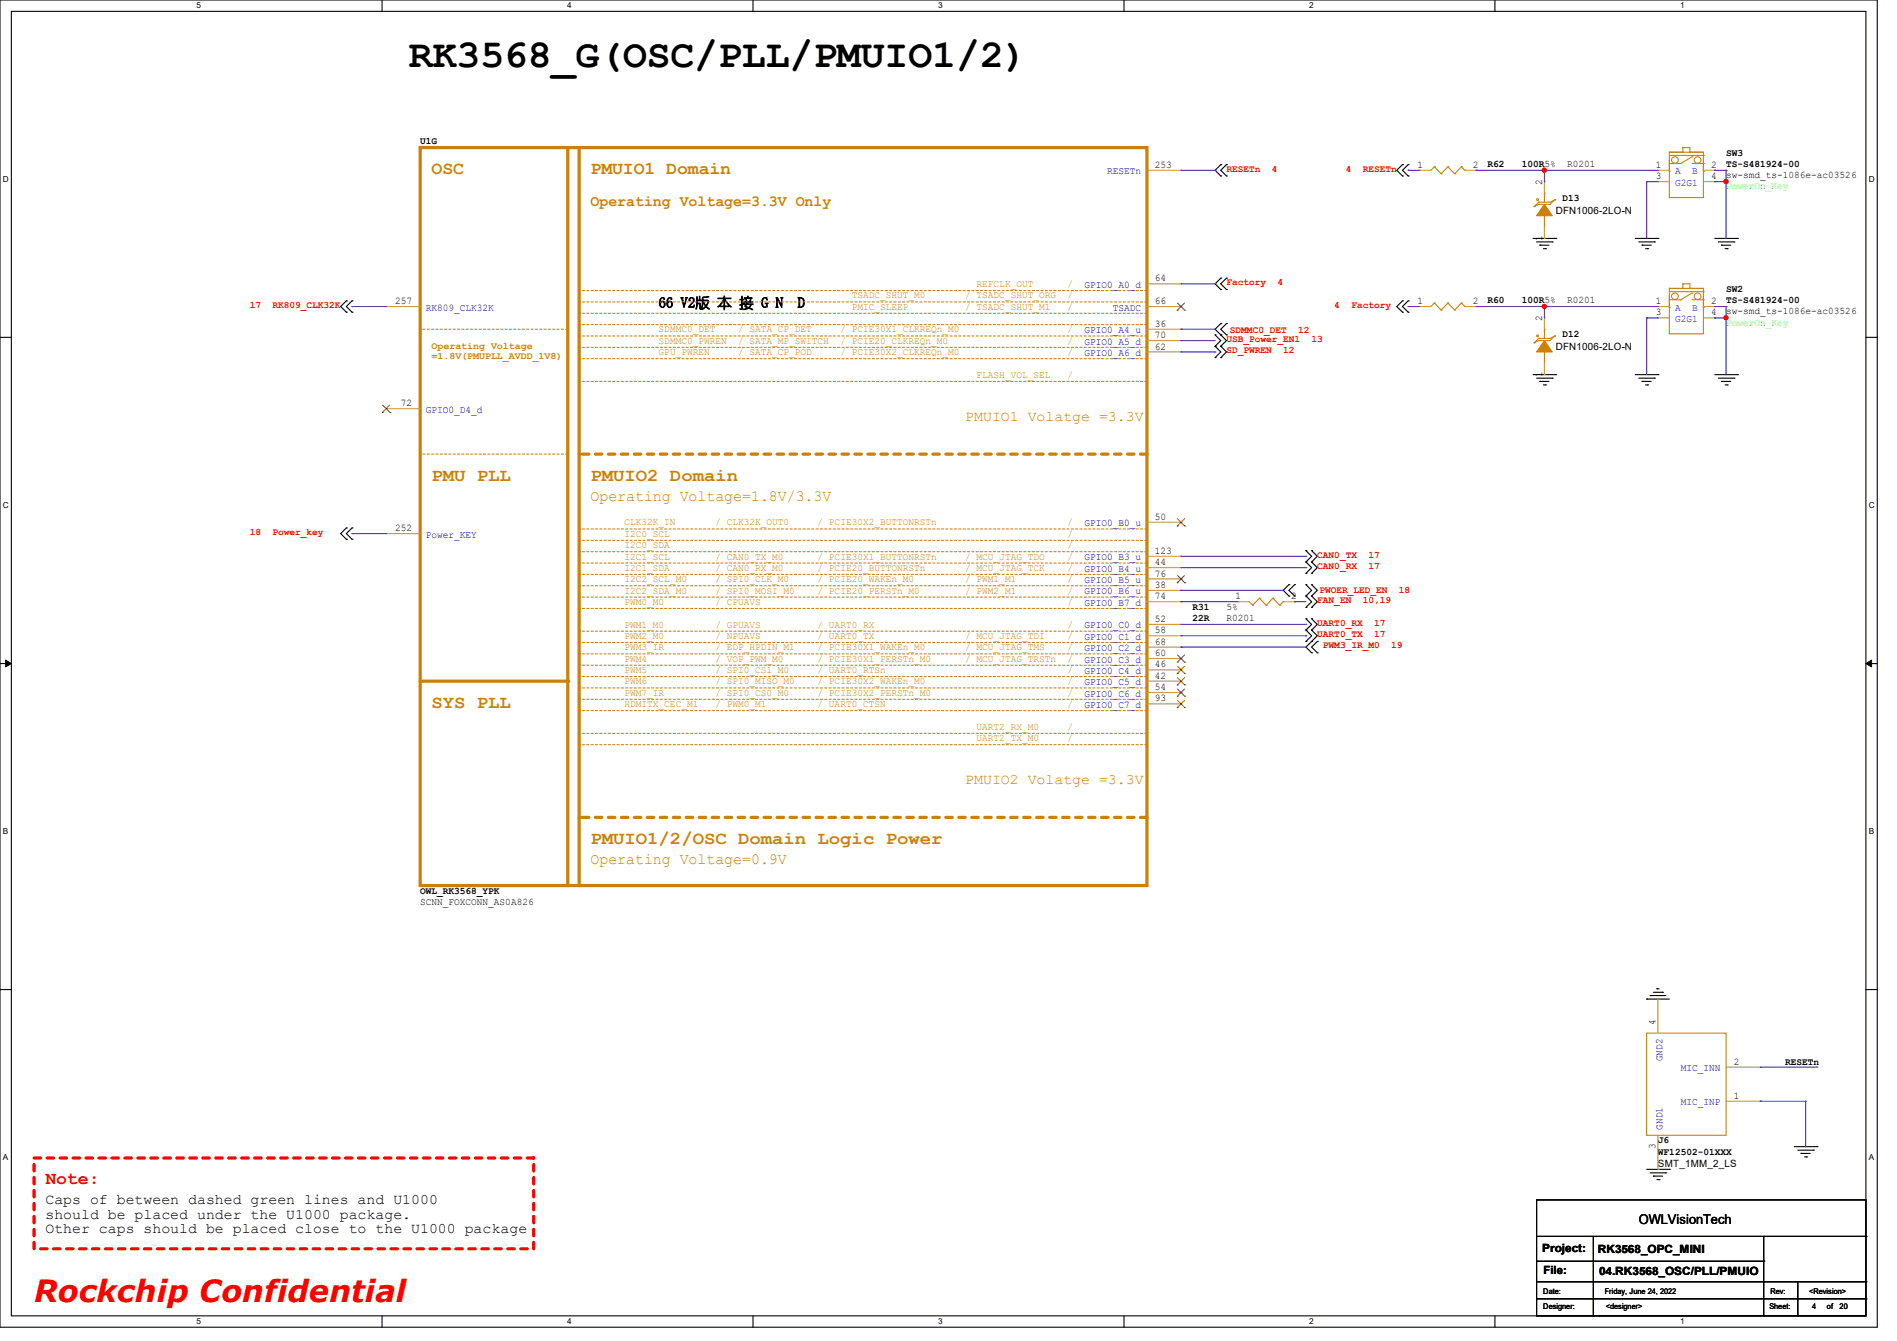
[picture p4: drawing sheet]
<svg xmlns="http://www.w3.org/2000/svg" width="297mm" height="210mm" viewBox="0 0 297 210" stroke-linecap="round" stroke-linejoin="round" font-family="sans-serif">
<path d="M0 0h293.9v207.9h-293.9zM1.8 1.8h290.3v204.3h-290.3z" fill="none" stroke="#000" stroke-width=".17"/>
<g fill="#fff">
<path d="M30.8 .2h.7v1.4h-.7z"/>
<path d="M30.8 206.2h.7v1.4h-.7z"/>
</g>
<path d="M59.8 0v1.8M59.8 206.1v1.8" fill="none" stroke="#000" stroke-width=".17"/>
<g fill="#fff">
<path d="M88.8 .2h.7v1.4h-.7z"/>
<path d="M88.8 206.2h.7v1.4h-.7z"/>
</g>
<path d="M117.9 0v1.8M117.9 206.1v1.8" fill="none" stroke="#000" stroke-width=".17"/>
<g fill="#fff">
<path d="M146.9 .2h.7v1.4h-.7z"/>
<path d="M146.9 206.2h.7v1.4h-.7z"/>
</g>
<path d="M176 0v1.8M176 206.1v1.8" fill="none" stroke="#000" stroke-width=".17"/>
<g fill="#fff">
<path d="M205 .2h.7v1.4h-.7z"/>
<path d="M205 206.2h.7v1.4h-.7z"/>
</g>
<path d="M234.1 0v1.8M234.1 206.1v1.8" fill="none" stroke="#000" stroke-width=".17"/>
<g fill="#fff">
<path d="M263.1 .2h.6v1.4h-.6z"/>
<path d="M263.1 206.2h.6v1.4h-.6z"/>
<path d="M.5 27.3h.9v1.4h-.9z"/>
<path d="M292.6 27.3h.9v1.4h-.9z"/>
<path d="M.5 78.4h.9v1.4h-.9z"/>
<path d="M292.6 78.4h.9v1.4h-.9z"/>
</g>
<path d="M0 52.8h1.8M292.1 52.8h1.8" fill="none" stroke="#000" stroke-width=".17"/>
<g fill="#fff">
<path d="M.5 129.5h.8v1.4h-.8z"/>
<path d="M292.6 129.5h.8v1.4h-.8z"/>
</g>
<path d="M0 103.9h1.8M292.1 103.9h1.8" fill="none" stroke="#000" stroke-width=".17"/>
<path d="M.9 103.4l.9 .5-.9 .5zM292.1 103.9l.9-.5v1z" fill="#000" stroke="#000" stroke-width=".16"/>
<g fill="#fff">
<path d="M.5 180.5h.8v1.4h-.8z"/>
<path d="M292.6 180.5h.8v1.4h-.8z"/>
</g>
<g fill="none" stroke="#000" stroke-width=".17">
<path d="M191.1 25.8h.1M191.1 27.6h.1M191.1 25.8l-.9 .9 .9 .9M192 27.6h.1M192 25.8h.1M192 25.8l-.9 .9 .9 .9M219.6 27.6h.1M219.6 25.8h.1M219.6 25.8l-.9 .9 .9 .9M220.5 27.6h.1M220.5 25.8h.1M220.5 25.8l-.9 .9 .9 .9"/>
<path d="M240 37.3h3.6M240.6 37.9h2.4M241.1 38.4h.1M241.1 38.4h1.4M241.6 38.9h.4M242 38.9h.1M243 37.9h.1M243.6 37.3h.1M256 37.3h3.6M256.6 37.9h2.4M257.1 38.4h.1M257.1 38.4h1.4"/>
<path d="M257.6 38.9h.4M258 38.9h.1M259 37.9h.1M259.6 37.3h.1M268.5 37.3h3.5M269 37.9h2.5M269.5 38.4h.1M269.5 38.4h1.5M270.1 38.9h.3M270.4 38.9h.1M271.5 37.9h.1M272 37.3h.1"/>
<path d="M54.2 47.1h.1M54.2 48.9h.1M54.2 47.1l-.9 .9 .9 .9M55.1 47.1h.1M55.1 48.9h.1M55.1 47.1l-.9 .9 .9 .9M190.2 54.2h.1M190.2 52.5h.1M190.2 56h.1M190.2 52.5l.9 .8-.9 .9M190.2 54.2l.9 .9-.9 .9M191.1 50.7h.1"/>
<path d="M191.1 52.5h.1M191.1 54.2h.1M191.1 56h.1M191.1 43.6h.1M191.1 45.3h.1M191.1 50.7l-.9 .9 1.8 1.7-.9 .9M191.1 54.2l.9 .9-.9 .9M191.1 43.6l-.9 .8 .9 .9M192 52.5h.1M192 50.7h.1M192 45.3h.1M192 43.6h.1"/>
<path d="M192 50.7l-.9 .9 .9 .9M192 43.6l-.9 .8 .9 .9M219.6 48.9h.1M219.6 47.1h.1M219.6 47.1l-.9 .9 .9 .9M220.5 48.9h.1M220.5 47.1h.1M220.5 47.1l-.9 .9 .9 .9M240 58.7h3.6M240.6 59.2h2.4M241.1 59.7h.1M241.1 59.7h1.4"/>
<path d="M243 59.2h.1M243.6 58.7h.1M256 58.7h3.6M256.6 59.2h2.4M257.1 59.7h.1M257.1 59.7h1.4M259 59.2h.1M259.6 58.7h.1M268.5 58.7h3.5M269 59.2h2.5M269.5 59.7h.1M269.5 59.7h1.5"/>
<path d="M271.5 59.2h.1M272 58.7h.1M241.6 60.3h.4M242 60.3h.1M257.6 60.3h.4M258 60.3h.1M270.1 60.3h.3M270.4 60.3h.1M54.2 82.7h.1M54.2 84.5h.1M54.2 82.7l-.9 .9 .9 .9M55.1 82.7h.1"/>
<path d="M55.1 84.5h.1M55.1 82.7l-.9 .9 .9 .9M201.8 91.6h.1M201.8 93.3h.1M201.8 91.6l-.9 .9 .9 .8M202.7 93.3h.1M202.7 91.6h.1M202.7 91.6l-.9 .9 .9 .8M204.5 93.3h.1M204.5 91.6h.1M204.5 95.1h.1M204.5 88h.1"/>
<path d="M204.5 86.2h.1M204.5 89.8h.1M204.5 98.7h.1M204.5 96.9h.1M204.5 88l.9 .9-.9 .9M204.5 91.6l.9 .9-.9 .8M204.5 93.3l.9 .9-.9 .9M204.5 86.2l.9 .9-.9 .9M204.5 96.9l.9 .9-.9 .9M204.5 98.7l.9 .9-.9 .9M205.4 93.3h.1M205.4 91.6h.1"/>
<path d="M205.4 95.1h.1M205.4 88h.1M205.4 86.2h.1M205.4 89.8h.1M205.4 98.7h.1M205.4 96.9h.1M205.4 86.2l.8 .9-.8 .9M205.4 96.9l.8 .9-.8 .9M205.4 91.6l.8 .9-.8 .8M205.4 98.7l.8 .9-1.7 1.7 .9 .9M205.4 93.3l.8 .9-.8 .9M205.4 88l.8 .9-.8 .9"/>
<path d="M204.5 100.5h.1M205.4 100.5h.1M205.4 102.2h.1M206.2 102.2h.1M206.2 100.5h.1M206.2 100.5l-.8 .8 .8 .9M0 155h1.8M257.8 156.5h.1M257.8 156.5h3.6M258.4 155.9h.1M258.4 155.9h2.4M258.9 155.4h1.4"/>
<path d="M259.4 154.9h.1M259.4 154.9h.4M260.3 155.4h.1M292.1 155h1.8M280.9 179.6h3.6M284.5 179.6h.1M240.6 187.9h51.5v18.2h-51.5zM240.6 193.6h51.5M240.6 197.5h35.5M249.5 193.6v12.5M257.8 183.1h3.6M258.4 183.7h2.4"/>
<path d="M258.9 184.2h.1M258.9 184.2h1.4M259.4 184.7h.4M259.8 184.7h.1M260.8 183.7h.1M261.4 183.1h.1M276.1 197.5h.1M276.1 193.6v12.5M281.5 180.1h2.4M282 180.6h.1M282 180.6h1.4M282.5 181.2h.4"/>
<path d="M282.9 181.2h.1M283.9 180.1h.1M292.1 193.6h.1M240.6 200.7h51.5M240.6 203.4h51.5M249.5 206.1h.1M276.1 206.1h.1M276.1 200.7h.1M281.5 206.1h.1M281.5 200.7v5.4M292.1 200.7h.1M292.1 203.4h.1"/>
</g>
<path d="M5.3 181.4h78.3v14.2h-78.3z" fill="none" stroke="#f00" stroke-width=".51" stroke-dasharray="1 1"/>
<g fill="none" stroke="#cc8006" stroke-width=".17">
<path d="M224.6 26.1h.1M224.6 26.1l-.6 .6M224.6 26.1l1 1.1M225.6 27.2h.1M226.7 26.1h.1M226.7 26.1l-1.1 1.1M226.7 26.1l1.1 1.1M227.8 27.2h.1M228.8 26.1h.1M228.8 26.1l-1 1.1M228.8 26.1l.6 .6M229.4 26.7h.1"/>
<path d="M240.2 32.3h.1M240.9 31.7h.1M240.9 32h.1M240.9 31.7l-.7 .6M240.9 32l-.7 .3M241.8 33.8h.1M241.8 30.2h.1M241.8 30.2v1.5M241.8 33.8v1.8M243.4 31.3h.1M243.4 31.3l-.7 .4h-1.8M243.4 31.3l-.7 .7h-1.8"/>
<path d="M261.4 23.8h5.3v7.1h-5.3zM261.4 23.8h.1M261.4 26.8h.1M261.4 23.8h2.1M261.4 24.3h5.3M261.4 25.1v1.7M261.4 25.6h1.7M263.1 25.6h.1M263.5 23.1h.1M263.5 23.8h.1M263.5 23.1h1.1v.7M263.5 23.1v.7"/>
<path d="M264.6 23.8h.1M264.6 23.8h2.1M264.9 24.6h.1M264.9 25.6h1.8M264.9 24.6l-1.8 1M266.7 24.3h.1M266.7 26.8h.1M266.7 25.6h.1M266.7 25.1v1.7"/>
<circle cx="240.7" cy="31.3" r=".15"/>
<circle cx="262.2" cy="25.1" r=".52"/>
<circle cx="265.8" cy="25.1" r=".52"/>
</g>
<g fill="none" stroke="#a84" stroke-width=".17">
<path d="M222.2 26.7h.1M222.2 26.7h1.8M229.4 26.7h1.7M231.1 26.7h.1M241.8 37.3h.1M241.8 28.4h.1M241.8 28.4v1.8M241.8 35.6v1.7M259.6 26.7h.1M259.6 28.4h.1M259.6 26.7h1.8M259.6 28.4h1.8"/>
<path d="M266.7 26.7h1.8M266.7 28.4h1.8M268.5 26.7h.1M268.5 28.4h.1"/>
</g>
<path d="M241.8 32l1.2 1.8h-2.4z" fill-rule="evenodd" fill="#cc8006" stroke="#cc8006" stroke-width=".17"/>
<path d="M88.9 23.1v115.6" fill="none" stroke="#cc8006" stroke-width=".51"/>
<circle cx="88.9" cy="138.7" r=".25" fill="#cc8006"/>
<path d="M90.7 23.1v115.6" fill="none" stroke="#cc8006" stroke-width=".51"/>
<circle cx="90.7" cy="138.7" r=".25" fill="#cc8006"/>
<path d="M179.6 71.1h-88.9" fill="none" stroke="#cc8006" stroke-width=".51" stroke-dasharray="1 1"/>
<circle cx="90.7" cy="71.1" r=".25" fill="#cc8006" stroke-dasharray="1 1"/>
<path d="M179.6 128h-88.9" fill="none" stroke="#cc8006" stroke-width=".51" stroke-dasharray="1 1"/>
<circle cx="90.7" cy="128" r=".25" fill="#cc8006" stroke-dasharray="1 1"/>
<g fill="none" stroke="#cc8006" stroke-width=".17" stroke-dasharray=".3 .3">
<path d="M90.7 59.7h.1M90.7 56.2h.1M90.7 54.4h.1M90.7 52.6h.1M90.7 50.8h.1M90.7 49.1h.1M90.7 47.3h.1M90.7 45.5h.1M179.6 59.7h-88.9M179.6 56.2h-88.9M179.6 54.4h-88.9M179.6 52.6h-88.9"/>
<path d="M179.6 50.8h-88.9M179.6 49.1h-88.9M179.6 47.3h-88.9M179.6 45.5h-88.9M90.7 84.6h.1M90.7 98.8h.1M90.7 88.2h.1M90.7 86.4h.1M90.7 95.3h.1M90.7 91.7h.1M90.7 93.5h.1M90.7 90h.1"/>
<path d="M90.7 82.8h.1M179.6 84.6h-88.9M179.6 98.8h-88.9M179.6 88.2h-88.9M179.6 86.4h-88.9M179.6 95.3h-88.9M179.6 91.7h-88.9M179.6 93.5h-88.9M179.6 90h-88.9M179.6 82.8h-88.9M90.7 107.7h.1M90.7 109.5h.1"/>
<path d="M90.7 114.9h.1M90.7 104.2h.1M90.7 116.6h.1M90.7 102.4h.1M90.7 111.3h.1M90.7 106h.1M90.7 100.6h.1M179.6 107.7h-88.9M179.6 109.5h-88.9M179.6 114.9h-88.9M179.6 104.2h-88.9M179.6 116.6h-88.9"/>
<path d="M179.6 102.4h-88.9M179.6 111.3h-88.9M179.6 106h-88.9M179.6 100.6h-88.9"/>
</g>
<path d="M65.8 23.1h113.8v115.6h-113.8zM65.8 106.7h23.1" fill="none" stroke="#cc8006" stroke-width=".51"/>
<circle cx="88.9" cy="106.7" r=".25" fill="#cc8006"/>
<path d="M65.8 51.6h.1M88.9 51.6h-23.1M65.8 71.1h.1M88.9 71.1h-23.1" fill="none" stroke="#cc8006" stroke-width=".17" stroke-dasharray=".3 .3"/>
<g fill="none" stroke="#a84" stroke-width=".17">
<path d="M179.6 26.7h5.3M184.9 26.7h.1M60.5 48h.1M60.5 48h5.3M179.6 44.4h5.3M179.6 51.6h5.3M179.6 53.3h5.3M179.6 55.1h5.3M179.6 48h5.3M184.9 44.4h.1M184.9 51.6h.1M184.9 53.3h.1"/>
<path d="M184.9 55.1h.1M184.9 48h.1M222.2 48h.1M222.2 48h1.8M229.4 48h1.7M231.1 48h.1M241.8 58.7h.1M241.8 49.8h.1M241.8 49.8v1.8M241.8 56.9v1.8M259.6 48h.1M259.6 49.8h.1"/>
<path d="M259.6 48h1.8M259.6 49.8h1.8M266.7 48h1.8M266.7 49.8h1.8M268.5 48h.1M268.5 49.8h.1M60.5 64h.1M60.5 64h5.3M60.5 83.6h.1M60.5 83.6h5.3M179.6 81.8h5.3M179.6 87.1h5.3"/>
<path d="M179.6 88.9h5.3M179.6 90.7h5.3M179.6 92.5h5.3M179.6 94.2h5.3M179.6 97.8h5.3M179.6 99.6h5.3M184.9 81.8h.1M184.9 87.1h.1M184.9 88.9h.1M184.9 90.7h.1M184.9 92.5h.1M184.9 94.2h.1"/>
<path d="M184.9 97.8h.1M184.9 99.6h.1M193.8 94.2h.1M193.8 94.2h1.8M200.9 94.2h1.8M202.7 94.2h.1M179.6 101.3h5.3M179.6 103.1h5.3M179.6 104.9h5.3M179.6 106.7h5.3M179.6 108.5h5.3M179.6 110.2h5.3"/>
<path d="M184.9 101.3h.1M184.9 103.1h.1M184.9 104.9h.1M184.9 106.7h.1M184.9 108.5h.1M184.9 110.2h.1M259.6 156.5h.1M259.6 156.5v5.3M259.6 177.8v5.3M270.3 172.5h5.3M270.3 167.1h5.3M275.6 172.5h.1"/>
<path d="M275.6 167.1h.1M259.6 183.1h.1"/>
</g>
<g fill="none" stroke="#804000" stroke-width=".16">
<path d="M184.3 48.6h.1M184.4 47.5l1.1 1.1M185.5 47.5l-1.2 1.1M185.5 48.6h.1M59.9 64.6h.1M59.9 63.5l1.1 1.1M61 63.5l-1.1 1.1M61 64.6h.1M184.3 82.4h.1M184.3 91.3h.1M184.4 81.2l1.1 1.2M184.4 90.1l1.1 1.2"/>
<path d="M185.5 81.2l-1.2 1.2M185.5 90.1l-1.2 1.2M185.5 82.4h.1M185.5 91.3h.1M184.3 103.7h.1M184.3 105.5h.1M184.3 107.3h.1M184.3 109.1h.1M184.3 110.8h.1M184.4 102.6l1.1 1.1M184.4 104.4l1.1 1.1M184.4 106.1l1.1 1.2"/>
<path d="M184.4 107.9l1.1 1.2M184.4 109.7l1.1 1.1M185.5 102.6l-1.2 1.1M185.5 104.4l-1.2 1.1M185.5 106.1l-1.2 1.2M185.5 107.9l-1.2 1.2M185.5 109.7l-1.2 1.1M185.5 103.7h.1M185.5 105.5h.1M185.5 107.3h.1M185.5 109.1h.1M185.5 110.8h.1"/>
</g>
<g fill="none" stroke="#cc8006" stroke-width=".17">
<path d="M224.6 47.5h.1M224.6 47.5l-.6 .5M224.6 47.5l1 1.1M225.6 48.6h.1M226.7 47.5h.1M226.7 47.5l-1.1 1.1M226.7 47.5l1.1 1.1M227.8 48.6h.1M228.8 47.5h.1M228.8 47.5l-1 1.1M228.8 47.5l.6 .5M229.4 48h.1"/>
<path d="M240.2 53.7h.1M240.9 53h.1M240.9 53.3h.1M240.9 53l-.7 .7M240.9 53.3l-.7 .4M241.8 55.1h.1M241.8 51.6h.1M241.8 51.6v1.4M241.8 55.1v1.8M243.4 52.6h.1M243.4 52.6l-.7 .4h-1.8M243.4 52.6l-.7 .7h-1.8"/>
<path d="M261.4 45.2h5.3v7.1h-5.3zM261.4 45.2h.1M261.4 48.2h.1M261.4 45.2h2.1M261.4 45.7h5.3M261.4 46.4v1.8M261.4 46.9h1.7M263.1 46.9h.1M263.5 44.4h.1M263.5 45.2h.1M263.5 44.4h1.1v.8M263.5 44.4v.8"/>
<path d="M264.6 45.2h.1M264.6 45.2h2.1M264.9 45.9h.1M264.9 46.9h1.8M264.9 45.9l-1.8 1M266.7 45.7h.1M266.7 48.2h.1M266.7 46.9h.1M266.7 46.4v1.8M195.6 94.2l.5 .6M196.1 94.8h.1M197.2 93.7h.1"/>
<path d="M197.2 93.7l-1.1 1.1M197.2 93.7l1 1.1M198.2 94.8h.1M199.3 93.7h.1M199.3 93.7l-1.1 1.1M199.3 93.7l1.1 1.1M200.4 94.8h.1M200.9 94.2h.1M200.9 94.2l-.5 .6M257.8 161.8h12.5v16h-12.5z"/>
<circle cx="240.7" cy="52.6" r=".15"/>
<circle cx="262.2" cy="46.4" r=".52"/>
<circle cx="265.8" cy="46.4" r=".52"/>
</g>
<path d="M241.8 53.3l1.2 1.8h-2.4z" fill-rule="evenodd" fill="#cc8006" stroke="#cc8006" stroke-width=".17"/>
<g fill="none" stroke="#4200ff" stroke-width=".17">
<path d="M184.9 26.7h5.3M190.2 26.7h.1M220.5 26.7h.1M220.5 26.7h1.7M231.1 26.7h.1M231.1 26.7h28.5M241.8 26.7h.1M241.8 26.7v1.7M257.8 28.4h.1M257.8 28.4h1.8M257.8 28.4v8.9M268.5 28.4h.1"/>
<path d="M268.5 26.7h.1M268.5 26.7h1.8M268.5 28.4h1.8M270.3 28.4h.1M270.3 26.7h.1M270.3 26.7v10.6M55.1 48h.1M55.1 48h5.4M184.9 51.6h.1M184.9 53.3h.1M184.9 51.6h5.3M184.9 53.3h5.3"/>
<path d="M184.9 55.1h5.3M184.9 44.4h5.3M190.2 55.1h.1M190.2 44.4h.1M220.5 48h.1M220.5 48h1.7M231.1 48h.1M231.1 48h28.5M241.8 48h.1M241.8 48v1.8M257.8 49.8h.1M257.8 49.8v8.9"/>
<path d="M257.8 49.8h1.8M268.5 49.8h.1M268.5 48h.1M268.5 48h1.8M268.5 49.8h1.8M270.3 49.8h.1M270.3 48h.1M270.3 48v10.7M55.1 83.6h.1M55.1 83.6h5.4M184.9 92.5h.1M184.9 94.2h.1"/>
<path d="M184.9 92.5h16M184.9 94.2h8.9M184.9 87.1h19.6M184.9 88.9h19.6M184.9 97.8h19.6M184.9 99.6h19.6M202.7 94.2h.1M202.7 94.2h1.8M204.5 87.1h.1M204.5 88.9h.1M204.5 97.8h.1M204.5 99.6h.1"/>
<path d="M184.9 101.3h.1M184.9 101.3h19.6M275.6 172.5h.1M275.6 172.5h7.1M275.6 167.1h8.9M282.7 172.5h.1M282.7 172.5v7.1M284.5 167.1h.1"/>
</g>
<g fill="#f00" stroke="#f00" stroke-width=".17">
<circle cx="270.2" cy="28.4" r=".32"/>
<circle cx="241.8" cy="26.6" r=".32"/>
<circle cx="270.2" cy="49.8" r=".32"/>
<circle cx="241.8" cy="48" r=".32"/>
</g>
<text font-size="6.2" x="64" y="10.5">RK3568_G(OSC/PLL/PMUIO1/2)</text>
<text font-size="4.8" fill="#f00" x="5.3" y="204">Rockchip Confidential</text>
<g font-size="2.8" fill="#cc8006">
<text x="67.6" y="27.3">OSC</text>
<text x="92.5" y="27.3">PMUIO1 Domain</text>
<text x="67.6" y="75.3">PMU PLL</text>
<text x="92.5" y="75.3">PMUIO2 Domain</text>
<text x="67.6" y="110.8">SYS PLL</text>
<text x="92.5" y="132.2">PMUIO1/2/OSC Domain Logic Power</text>
</g>
<text font-size="2.8" fill="#f00" x="7.1" y="185.5">Note:</text>
<g font-size="2.5" fill="#cc8006">
<text x="92.5" y="32.2">Operating Voltage=3.3V Only</text>
<text x="92.5" y="78.4">Operating Voltage=1.8V/3.3V</text>
<text x="92.5" y="135.3">Operating Voltage=0.9V</text>
</g>
<g font-size="2.3">
<text x="103.1" y="48.2">66 V2版 本 接 G N</text>
<text x="124.9" y="48.2">D</text>
<text x="7.1" y="188.6">Caps of between dashed green lines and U1000</text>
<text x="7.1" y="190.8">should be placed under the U1000 package.</text>
<text x="7.1" y="193.1">Other caps should be placed close to the U1000 package</text>
</g>
<g font-size="2.3" fill="#cc8006">
<text x="151.1" y="65.9">PMUIO1 Volatge =3.3V</text>
<text x="151.1" y="122.8">PMUIO2 Volatge =3.3V</text>
</g>
<text font-size="2.1" x="256.6" y="191.6">OWLVisionTech</text>
<g font-size="1.8">
<text x="241.5" y="196">Project:</text>
<text x="250.2" y="196.2">RK3568_OPC_MINI</text>
<text x="241.6" y="199.6">File:</text>
<text x="250.4" y="199.7">04.RK3568_OSC/PLL/PMUIO</text>
</g>
<g font-size="1.6">
<text x="65.8" y="22.6">U1G</text>
<text x="180.8" y="26.3">253</text>
<text x="221.9" y="26.3">1</text>
<text x="230.6" y="26.3">2</text>
<text x="232.9" y="26.2">R62</text>
<text x="238.3" y="26.2">100R5%</text>
<text x="241.4" y="29" transform="rotate(-90 241.4 29)">2</text>
<text x="245.4" y="26.1">R0201</text>
<text x="259.2" y="26.3">1</text>
<text x="259.2" y="28.1">3</text>
<text x="267.9" y="26.3">2</text>
<text x="267.9" y="28.1">4</text>
<text x="270.3" y="26.2">TS-S481924-00</text>
<text x="270.3" y="24.4">SW3</text>
<text x="270.3" y="27.9">sw-smd_ts-1086e-ac03526</text>
<text x="243.6" y="33.4">DFN1006-2LO-N</text>
<text x="244.6" y="31.5">D13</text>
<text x="241.4" y="37.7" transform="rotate(-90 241.4 37.7)">1</text>
<text x="61.9" y="47.6">257</text>
<text x="180.8" y="44.1">64</text>
<text x="180.8" y="47.6">66</text>
<text x="221.9" y="47.6">1</text>
<text x="230.6" y="47.6">2</text>
<text x="232.9" y="47.5">R60</text>
<text x="238.3" y="47.5">100R5%</text>
<text x="245.4" y="47.5">R0201</text>
<text x="259.2" y="47.6">1</text>
<text x="267.9" y="47.6">2</text>
<text x="270.3" y="47.5">TS-S481924-00</text>
<text x="270.3" y="45.7">SW2</text>
<text x="180.8" y="51.2">36</text>
<text x="180.8" y="53">70</text>
<text x="241.4" y="50.3" transform="rotate(-90 241.4 50.3)">2</text>
<text x="244.6" y="52.8">D12</text>
<text x="259.2" y="49.4">3</text>
<text x="267.9" y="49.4">4</text>
<text x="270.3" y="49.2">sw-smd_ts-1086e-ac03526</text>
<text x="180.8" y="54.7">62</text>
<text x="241.4" y="59" transform="rotate(-90 241.4 59)">1</text>
<text x="243.6" y="54.8">DFN1006-2LO-N</text>
<text x="62.8" y="63.6">72</text>
<text x="61.9" y="83.2">252</text>
<text x="180.8" y="81.4">50</text>
<text x="180.8" y="86.7">123</text>
<text x="180.8" y="88.5">44</text>
<text x="180.8" y="90.3">76</text>
<text x="180.8" y="92.1">38</text>
<text x="180.8" y="93.9">74</text>
<text x="186.7" y="95.5">R31</text>
<text x="192" y="95.5">5%</text>
<text x="193.5" y="93.9">1</text>
<text x="202.1" y="93.9">2</text>
<text x="180.8" y="97.4">52</text>
<text x="180.8" y="99.2">58</text>
<text x="180.8" y="101">68</text>
<text x="186.7" y="97.3">22R</text>
<text x="192" y="97.2">R0201</text>
<text x="180.8" y="102.7">60</text>
<text x="180.8" y="104.5">46</text>
<text x="180.8" y="106.3">42</text>
<text x="180.8" y="108.1">54</text>
<text x="180.8" y="109.9">93</text>
<text x="65.8" y="140">OWL_RK3568_YPK</text>
<text x="65.8" y="141.7">SCNN_FOXCONN_AS0A826</text>
<text x="259.2" y="160.6" transform="rotate(-90 259.2 160.6)">4</text>
<text x="271.5" y="166.8">2</text>
<text x="279.5" y="166.8">RESETn</text>
<text x="271.5" y="172.1">1</text>
<text x="259.2" y="179.9" transform="rotate(-90 259.2 179.9)">3</text>
<text x="259.6" y="179.1">J6</text>
<text x="259.6" y="182.8">SMT_1MM_2_LS</text>
<text x="259.6" y="180.8">WF12502-01XXX</text>
</g>
<g font-size="1.6" fill="#00c">
<text x="173.4" y="27.3">RESETn</text>
<text x="262.3" y="27.3">A</text>
<text x="262.3" y="29.1">G2G1</text>
<text x="264.9" y="27.3">B</text>
<text x="169.8" y="45.1">GPIO0_A0_d</text>
<text x="66.7" y="48.6">RK809_CLK32K</text>
<text x="169.8" y="52.2">GPIO0_A4_u</text>
<text x="169.8" y="54">GPIO0_A5_d</text>
<text x="174.2" y="48.6">TSADC</text>
<text x="262.3" y="48.6">A</text>
<text x="262.3" y="50.4">G2G1</text>
<text x="264.9" y="48.6">B</text>
<text x="169.8" y="55.8">GPIO0_A6_d</text>
<text x="66.7" y="64.6">GPIO0_D4_d</text>
<text x="169.8" y="82.4">GPIO0_B0_u</text>
<text x="66.7" y="84.2">Power_KEY</text>
<text x="169.8" y="87.8">GPIO0_B3_u</text>
<text x="169.8" y="89.5">GPIO0_B4_u</text>
<text x="169.8" y="91.3">GPIO0_B5_u</text>
<text x="169.8" y="93.1">GPIO0_B6_u</text>
<text x="169.8" y="94.9">GPIO0_B7_d</text>
<text x="169.8" y="98.4">GPIO0_C0_d</text>
<text x="169.8" y="100.2">GPIO0_C1_d</text>
<text x="169.8" y="102">GPIO0_C2_d</text>
<text x="169.8" y="103.8">GPIO0_C3_d</text>
<text x="169.8" y="105.5">GPIO0_C4_d</text>
<text x="169.8" y="107.3">GPIO0_C5_d</text>
<text x="169.8" y="109.1">GPIO0_C6_d</text>
<text x="169.8" y="110.9">GPIO0_C7_d</text>
<text x="260.3" y="166.2" transform="rotate(-90 260.3 166.2)">GND2</text>
<text x="263.1" y="167.8">MIC_INN</text>
<text x="263.1" y="173.1">MIC_INP</text>
<text x="260.3" y="176.9" transform="rotate(-90 260.3 176.9)">GND1</text>
</g>
<g font-size="1.6" fill="#f00">
<text x="192" y="26.9">RESETn</text>
<text x="199.1" y="26.9">4</text>
<text x="210.7" y="26.9">4</text>
<text x="213.4" y="26.9">RESETn</text>
<text x="192" y="44.7">Factory</text>
<text x="200" y="44.7">4</text>
<text x="39.1" y="48.2">17</text>
<text x="42.7" y="48.2">RK809_CLK32K</text>
<text x="192" y="53.5">USB_Power_EN1</text>
<text x="192.6" y="52.1">SDMMC0_DET</text>
<text x="203.2" y="52.1">12</text>
<text x="205.4" y="53.5">13</text>
<text x="208.9" y="48.2">4</text>
<text x="211.6" y="48.2">Factory</text>
<text x="192" y="55.3">SD_PWREN</text>
<text x="200.9" y="55.3">12</text>
<text x="39.1" y="83.8">18</text>
<text x="42.7" y="83.8">Power_key</text>
<text x="206.2" y="87.3">CAN0_TX</text>
<text x="206.2" y="89.1">CAN0_RX</text>
<text x="214.2" y="87.3">17</text>
<text x="214.2" y="89.1">17</text>
<text x="206.2" y="94.4">FAN_EN</text>
<text x="206.6" y="92.8">PWOER_LED_EN</text>
<text x="213.4" y="94.4">10,19</text>
<text x="219" y="92.8">18</text>
<text x="206.2" y="98">UART0_RX</text>
<text x="206.2" y="99.8">UART0_TX</text>
<text x="207.1" y="101.6">PWM3_IR_M0</text>
<text x="215.1" y="98">17</text>
<text x="215.1" y="99.8">17</text>
<text x="217.8" y="101.6">19</text>
</g>
<g font-size="1.6" fill="#0f0">
<text x="270.3" y="29.7">PowerOn_Key</text>
<text x="270.3" y="51">PowerOn_Key</text>
</g>
<g font-size="1.6" fill="#cc8006">
<text x="133.3" y="46.7">TSADC_SHUT_M0</text>
<text x="151.1" y="46.7">/ TSADC_SHUT_ORG</text>
<text x="152.9" y="45">REFCLK_OUT</text>
<text x="167.1" y="45">/</text>
<text x="167.1" y="46.7">/</text>
<text x="103.1" y="52.1">SDMMC0_DET</text>
<text x="103.1" y="53.8">SDMMC0_PWREN</text>
<text x="115.6" y="53.8">/ SATA_MP_SWITCH</text>
<text x="115.6" y="52.1">/ SATA_CP_DET</text>
<text x="131.6" y="52.1">/ PCIE30X1_CLKREQn_M0</text>
<text x="131.6" y="53.8">/ PCIE20_CLKREQn_M0</text>
<text x="133.3" y="48.5">PMIC_SLEEP</text>
<text x="151.1" y="48.5">/ TSADC_SHUT_M1</text>
<text x="167.1" y="48.5">/</text>
<text x="167.1" y="52.1">/</text>
<text x="167.1" y="53.8">/</text>
<text x="67.6" y="54.6">Operating Voltage</text>
<text x="67.6" y="56.2">=1.8V(PMUPLL_AVDD_1V8)</text>
<text x="103.1" y="55.6">GPU_PWREN</text>
<text x="115.6" y="55.6">/ SATA_CP_POD</text>
<text x="131.6" y="55.6">/ PCIE30X2_CLKREQn_M0</text>
<text x="152.9" y="59.2">FLASH_VOL_SEL</text>
<text x="167.1" y="59.2">/</text>
<text x="167.1" y="55.6">/</text>
<text x="97.8" y="82.3">CLK32K_IN</text>
<text x="112" y="82.3">/ CLK32K_OUT0</text>
<text x="128" y="82.3">/ PCIE30X2_BUTTONRSTn</text>
<text x="167.1" y="82.3">/</text>
<text x="97.8" y="85.9">I2C0_SDA</text>
<text x="97.8" y="87.6">I2C1_SCL</text>
<text x="97.8" y="89.4">I2C1_SDA</text>
<text x="97.8" y="84.1">I2C0_SCL</text>
<text x="112" y="87.6">/ CAN0_TX_M0</text>
<text x="112" y="89.4">/ CAN0_RX_M0</text>
<text x="128" y="87.6">/ PCIE30X1_BUTTONRSTn</text>
<text x="128" y="89.4">/ PCIE20_BUTTONRSTn</text>
<text x="151.1" y="87.6">/ MCU_JTAG_TDO</text>
<text x="151.1" y="89.4">/ MCU_JTAG_TCK</text>
<text x="167.1" y="87.6">/</text>
<text x="167.1" y="89.4">/</text>
<text x="167.1" y="85.9">/</text>
<text x="167.1" y="84.1">/</text>
<text x="97.8" y="94.7">PWM0_M0</text>
<text x="97.8" y="91.2">I2C2_SCL_M0</text>
<text x="97.8" y="93">I2C2_SDA_M0</text>
<text x="112" y="94.7">/ CPUAVS</text>
<text x="112" y="91.2">/ SPI0_CLK_M0</text>
<text x="112" y="93">/ SPI0_MOSI_M0</text>
<text x="128" y="93">/ PCIE20_PERSTn_M0</text>
<text x="128" y="91.2">/ PCIE20_WAKEn_M0</text>
<text x="151.1" y="93">/ PWM2_M1</text>
<text x="151.1" y="91.2">/ PWM1_M1</text>
<text x="167.1" y="94.7">/</text>
<text x="167.1" y="91.2">/</text>
<text x="167.1" y="93">/</text>
<text x="97.8" y="98.3">PWM1_M0</text>
<text x="97.8" y="101.9">PWM3_IR</text>
<text x="97.8" y="100.1">PWM2_M0</text>
<text x="112" y="98.3">/ GPUAVS</text>
<text x="112" y="100.1">/ NPUAVS</text>
<text x="112" y="101.9">/ EDP_HPDIN_M1</text>
<text x="128" y="100.1">/ UART0_TX</text>
<text x="128" y="98.3">/ UART0_RX</text>
<text x="128" y="101.9">/ PCIE30X1_WAKEn_M0</text>
<text x="151.1" y="101.9">/ MCU_JTAG_TMS</text>
<text x="151.1" y="100.1">/ MCU_JTAG_TDI</text>
<text x="167.1" y="98.3">/</text>
<text x="167.1" y="101.9">/</text>
<text x="167.1" y="100.1">/</text>
<text x="97.8" y="103.6">PWM4</text>
<text x="97.8" y="107.2">PWM6</text>
<text x="97.8" y="105.4">PWM5</text>
<text x="112" y="103.6">/ VOP_PWM_M0</text>
<text x="112" y="107.2">/ SPI0_MISO_M0</text>
<text x="112" y="105.4">/ SPI0_CS1_M0</text>
<text x="128" y="103.6">/ PCIE30X1_PERSTn_M0</text>
<text x="128" y="105.4">/ UART0_RTSn</text>
<text x="128" y="107.2">/ PCIE30X2_WAKEn_M0</text>
<text x="151.1" y="103.6">/ MCU_JTAG_TRSTn</text>
<text x="167.1" y="107.2">/</text>
<text x="167.1" y="103.6">/</text>
<text x="167.1" y="105.4">/</text>
<text x="97.8" y="109">PWM7_IR</text>
<text x="97.8" y="110.7">HDMITX_CEC_M1</text>
<text x="112" y="109">/ SPI0_CS0_M0</text>
<text x="112" y="110.7">/ PWM0_M1</text>
<text x="128" y="110.7">/ UART0_CTSN</text>
<text x="128" y="109">/ PCIE30X2_PERSTn_M0</text>
<text x="167.1" y="110.7">/</text>
<text x="167.1" y="109">/</text>
<text x="152.9" y="114.3">UART2_RX_M0</text>
<text x="152.9" y="116.1">UART2_TX_M0</text>
<text x="167.1" y="116.1">/</text>
<text x="167.1" y="114.3">/</text>
</g>
<g font-size="1.3">
<text x="30.8" y="1.3">5</text>
<text x="88.8" y="1.3">4</text>
<text x="146.9" y="1.3">3</text>
<text x="205" y="1.3">2</text>
<text x="263.1" y="1.3">1</text>
<text x=".5" y="28.4">D</text>
<text x="292.6" y="28.4">D</text>
<text x=".5" y="79.5">C</text>
<text x="292.6" y="79.5">C</text>
<text x=".5" y="130.6">B</text>
<text x="292.6" y="130.6">B</text>
<text x=".5" y="181.7">A</text>
<text x="292.6" y="181.7">A</text>
<text x="30.8" y="207.4">5</text>
<text x="88.8" y="207.4">4</text>
<text x="146.9" y="207.4">3</text>
<text x="205" y="207.4">2</text>
<text x="263.1" y="207.4">1</text>
</g>
<g font-size="1.2">
<text x="241.6" y="202.6">Date:</text>
<text x="251.2" y="202.6">Friday, June 24, 2022</text>
<text x="277.2" y="202.6">Rev:</text>
<text x="283.2" y="202.6">&lt;Revision&gt;</text>
<text x="241.6" y="205.1">Designer:</text>
<text x="251.4" y="205.1">&lt;designer&gt;</text>
<text x="277" y="205.1">Sheet:</text>
<text x="283.8" y="205.1">4</text>
<text x="286" y="205.1">of</text>
<text x="288" y="205.1">20</text>
</g>
</svg>
